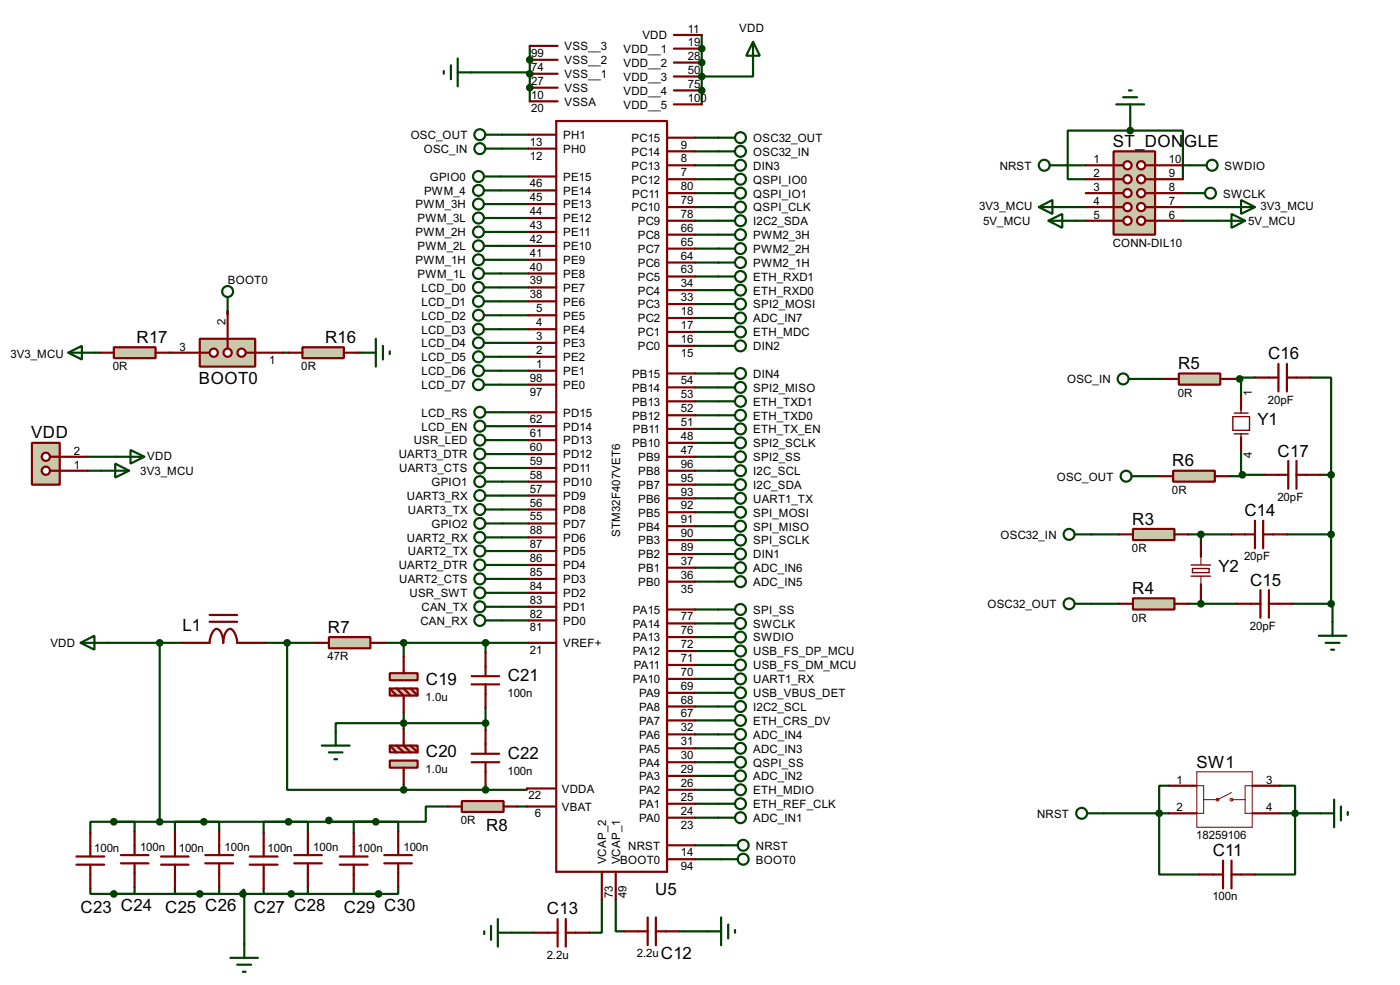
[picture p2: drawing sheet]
<svg xmlns="http://www.w3.org/2000/svg" width="256mm" height="180mm" viewBox="0 0 256 180" stroke-linecap="round" stroke-linejoin="round" font-family="sans-serif">
<g fill="none" stroke="#004000" stroke-width=".4">
<path d="M97.1 8.4v2.6M41.7 57v.5M17.6 64.6h.7M31 64.6h.6M51.9 64.6h1M65.6 64.6h.7M226.1 69.4h1M227.1 69.4h.3v3M229.9 69.1h-2.8v.3M240.1 69.1h3.8v17.8M227.4 82.6v4.3h.2M227.6 86.9v.3h-2.5"/>
<path d="M227.6 86.9h4.1M235.8 97.8h8.1M241.9 86.9h2M243.9 86.9v23.6M217.7 110.5h8.9M220 109.5v1M236.8 110.5h7.1M243.9 110.5h.2v3.3M127.3 157.3h4.8M127.3 154.7h4.8M202.2 148.9h12M214.2 143.8h-1.8v16.3h7.4"/>
<path d="M234.5 143.8h2.8v16.3h-7.4M234.5 148.9h7.4"/>
</g>
<circle cx="97.1" cy="11" r=".2" fill="#004000"/>
<path d="M97.1 11v2.5" fill="none" stroke="#004000" stroke-width=".4"/>
<circle cx="97.1" cy="13.5" r=".2" fill="#004000"/>
<path d="M97.1 13.5v2.6" fill="none" stroke="#004000" stroke-width=".4"/>
<circle cx="97.1" cy="16.1" r=".2" fill="#004000"/>
<path d="M97.1 16.1v2.5M128.6 6.4v2.5" fill="none" stroke="#004000" stroke-width=".4"/>
<circle cx="128.6" cy="8.9" r=".2" fill="#004000"/>
<path d="M128.6 8.9v2.6" fill="none" stroke="#004000" stroke-width=".4"/>
<circle cx="128.6" cy="11.5" r=".2" fill="#004000"/>
<path d="M128.6 11.5v2.5" fill="none" stroke="#004000" stroke-width=".4"/>
<circle cx="128.6" cy="14" r=".2" fill="#004000"/>
<path d="M128.6 14v2.6" fill="none" stroke="#004000" stroke-width=".4"/>
<circle cx="128.6" cy="16.6" r=".2" fill="#004000"/>
<g fill="none" stroke="#004000" stroke-width=".4">
<path d="M86.4 13.3h10.2l.5 .2M128.6 16.6v2.5M138 12.8v1.2h-9.4M91.7 32.3h5.1M91.7 34.9h5.1M91.7 37.4h5.1M91.7 39.9h5.1M92 24.7h4.8M92 27.2h4.8M127.3 25.2h4.3M127.3 27.7h4.3M127.3 30.3h4.3"/>
<path d="M127.3 32.8h4.3M127.3 35.4h4.3M127.3 37.9h4.3M195.4 30.3h3.5M195.4 37.9h3.5M207.1 23.9h9.6v8.9M207.1 23.9h-11.5v8.9h3.3M207.1 21.6v2.3M216.7 30.3h1.3M216.7 35.4h1M216.7 37.9h8.1M91.7 42.5h5.1"/>
<path d="M91.7 45h5.1M91.7 47.6h5.1M91.7 50.1h5.1M91.7 52.6h5.1M91.7 55.2h5.1M91.7 57.7h5.1M127.3 40.4h4.3M127.3 43h4.3M127.3 45.5h4.3M127.3 48.1h4.3M127.3 50.6h4.3M127.3 53.1h4.3"/>
<path d="M127.3 55.7h4.3M127.3 58.2h4.3M197.2 40.4h1.7M216.7 40.4h6.4M91.7 60.3h5.1M91.7 62.8h5.1M91.7 65.3h5.1M91.7 67.9h5.1M91.7 70.4h5.1M92 75.5h4.8M92 78h4.8M127.3 60.8h4.3"/>
<path d="M127.3 63.3h4.3M127.3 68.4h4.3M127.3 70.9h4.3M127.3 73.5h4.3M127.3 76h4.3M127.3 78.5h4.3M209.9 69.4h3.5M16.1 83.6h5.3M16.1 86.2h7.6M21.1 84.9l2.6 1.3-2.6 1.2zM92 80.6h4.8M92 83.1h4.8"/>
<path d="M92 85.7h4.8M92 88.2h4.8M92 90.7h4.8M92 93.3h4.8M92 95.8h4.8M92 98.4h4.8M127.3 81.1h4.3M127.3 83.6h4.3M127.3 86.2h4.3M127.3 88.7h4.3M127.3 91.2h4.3M127.3 93.8h4.3"/>
<path d="M127.3 96.3h4.3M127.3 98.9h4.3M200 97.8h5M210.4 87.2h2M217.7 97.8h7.9M220 97.8v1.6M19.9 117.7h13.4M29.3 117.7v32.7M48.6 117.7h9.1M52.6 117.7v26.9h21.4M70.4 117.7h26.4M74 117.7v2.5"/>
<path d="M89 117.7v1.7M92 100.9h4.8M92 103.4h4.8M92 106h4.8M92 108.5h4.8M92 111.1h4.8M92 113.6h4.8M127.3 101.4h4.3M127.3 103.9h4.3M127.3 106.5h4.3M127.3 111.6h4.3M127.3 114.1h4.3"/>
<path d="M127.3 116.6h4.3M127.3 119.2h4.3M200 110.5h5M74 130.4v3M89 132.4h-27.5v1.5M89 129.6v4.1M127.3 121.7h4.3M127.3 124.3h4.3M127.3 126.8h4.3M127.3 129.3h4.3M127.3 131.9h4.3M127.3 134.4h4.3"/>
<path d="M127.3 137h4.3M127.3 139.5h4.3M20.9 150.4h-4.3v2.1M20.9 150.4h3.8v1.8M20.9 150.4h32M40.2 152.2v-1.8h-8.1v2.1M52.9 150.4h-4.6v2.1M52.9 150.4h3.5v1.8M60.3 150.2v.2h8.6M60.3 150.2v.2h-7.4M68.9 150.4h-4.1v2.1M68.9 150.4h4.1v1.8"/>
<path d="M74 144.6h15M74 143.6v1M82.1 147.6h-4.1v2.8h-17.7v-.2M89 143.8v.8M94.8 147.6h1.8M96.6 144.3v.3h-7.6M127.3 142h4.3M127.3 144.6h4.3M127.3 147.1h4.3M127.3 149.7h4.3M132.1 157.3h3.1M199.2 148.9h3"/>
<path d="M241.9 148.9h2.5M244.4 146.4v5M245.7 147.6v2.6M246.9 148.6v.6M16.6 162.6v1h4.3M20.9 163.6h48.5M24.7 162.4v1.2h-3.8M40.2 162.4v1.2h-8.1v-1M44.5 163.6v-.7h.3v9.9M56.4 162.4v1.2h-8.1v-1M64.8 162.6v1h4.6M73 162.4v1.2h-3.6"/>
<path d="M93.8 170.7h4M110.3 164.6v6.1h-2.3M112.8 164.6v5.9h1.6M124.5 170.5h5.1"/>
<circle cx="136.1" cy="157.3" r="1"/>
<circle cx="198.1" cy="148.9" r="1"/>
</g>
<g fill="none" stroke="#800000" stroke-width=".18">
<path d="M220 101.9v1.5M220 105.5v1.5M219.3 141.3h10.1v10.1h-10.1zM219.3 143.8h1.2v5.1h-1.2M225.6 145.1l-2.5 1.3h-2.6M225.6 146.4h2.5M229.4 143.8h-1.3v5.1h1.3"/>
<circle cx="223.1" cy="146.4" r=".25"/>
<circle cx="225.6" cy="146.4" r=".25"/>
</g>
<g fill="none" stroke="#800000" stroke-width=".4">
<path d="M220 99.4v2.5M33.3 117.7h5.1a2.68 2.68 0 0 1 1.3-2.6 1.47 1.47 0 0 1 1 1.3l.2 1.3a2.33 2.33 0 0 1 1.3-2.6 2.68 2.68 0 0 1 1.3 2.6h5.1M38.4 113.8h5.1M38.4 112.6h5.1M220 107v2.5M214.2 143.8h5.1M214.2 148.9h5.1M224.1 157.5v5.1M225.6 157.5v5.1M229.4 143.8h5.1M229.4 148.9h5.1M219.8 160.1h4.3"/>
<path d="M225.6 160.1h4.3"/>
</g>
<g fill="#004000" stroke="#004000" stroke-width=".4">
<circle cx="212.3" cy="148.9" r=".5"/>
<circle cx="237.2" cy="148.9" r=".5"/>
</g>
<path d="M218.2 103.4h3.6M218.2 105.5h3.6M218.5 104.1h3v.7h-3z" fill="none" stroke="#800000" stroke-width=".25"/>
<path d="M207.6 96.8h7.6v2.1h-7.6z" fill="#c8c8aa" stroke="#800000" stroke-width=".4"/>
<path d="M205 97.8h2.6M215.2 97.8h2.5" fill="none" stroke="#800000" stroke-width=".4"/>
<path d="M207.6 109.5h7.6v2.1h-7.6z" fill="#c8c8aa" stroke="#800000" stroke-width=".4"/>
<g fill="none" stroke="#800000" stroke-width=".4">
<path d="M229.9 69.1h4.3M234.2 66.6v5.1M235.8 66.6v5.1M235.8 69.1h4.3M225.6 97.8h4.3M229.9 95.3v5.1M231.4 95.3v5.1M231.4 97.8h4.4M231.7 86.9h4.3M236 84.4v5.1M237.5 84.4v5.1M237.5 86.9h4.4"/>
<path d="M205 110.5h2.6M215.2 110.5h2.5M226.6 110.5h4.3M230.9 108v5.1M232.5 110.5h4.3M232.5 108v5.1"/>
</g>
<circle cx="220" cy="110.5" r=".5" fill="#004000" stroke="#004000" stroke-width=".4"/>
<path d="M216 68.4h7.6v2h-7.6z" fill="#c8c8aa" stroke="#800000" stroke-width=".4"/>
<path d="M213.4 69.4h2.6M223.6 69.4h2.5" fill="none" stroke="#800000" stroke-width=".4"/>
<path d="M214.9 86.2h7.7v2h-7.7z" fill="#c8c8aa" stroke="#800000" stroke-width=".4"/>
<path d="M227.4 72.4v2.6M212.4 87.2h2.5M222.6 87.2h2.5M227.4 80.1v2.5" fill="none" stroke="#800000" stroke-width=".4"/>
<g fill="#004000" stroke="#004000" stroke-width=".4">
<circle cx="227.6" cy="86.9" r=".5"/>
<circle cx="227.1" cy="69.4" r=".5"/>
<circle cx="243.8" cy="86.9" r=".5"/>
<circle cx="243.8" cy="97.8" r=".5"/>
<circle cx="243.8" cy="110.5" r=".5"/>
</g>
<path d="M225.9 76.3h3v2.5h-3zM226.1 75.6h2.6M226.1 79.4h2.6M227.4 75v.6M227.4 79.4v.7" fill="none" stroke="#800000" stroke-width=".25"/>
<g fill="none" stroke="#004000" stroke-width=".4">
<path d="M41.7 54.4v3.1M241.6 116.4h5.1M242.9 117.7h2.5M243.9 118.9h.5M244.1 113.8v2.6"/>
<circle cx="41.7" cy="53.4" r="1"/>
</g>
<path d="M55.4 63.6h7.6v2h-7.6z" fill="#c8c8aa" stroke="#800000" stroke-width=".4"/>
<path d="M52.9 64.6h2.5M63 64.6h2.6" fill="none" stroke="#800000" stroke-width=".4"/>
<path d="M66.3 64.6h2.6M68.9 62v5.1M70.2 63.3v2.5M71.4 64.3v.5" fill="none" stroke="#004000" stroke-width=".4"/>
<path d="M20.9 63.6h7.6v2h-7.6z" fill="#c8c8aa" stroke="#800000" stroke-width=".4"/>
<path d="M18.3 64.6h2.6M28.5 64.6h2.5" fill="none" stroke="#800000" stroke-width=".4"/>
<g fill="none" stroke="#004000" stroke-width=".4">
<path d="M12.5 64.6l2.5-1.3v2.5zM12.5 64.6h5.1M132.1 154.7h3.1"/>
<circle cx="136.1" cy="154.7" r="1"/>
</g>
<path d="M36.6 62h10.2v5.1h-10.2z" fill="#c8c8aa" stroke="#800000" stroke-width=".4"/>
<path d="M45 64.6h1.8" fill="none" stroke="#800000" stroke-width=".4"/>
<circle cx="44.2" cy="64.6" r=".75" fill="#feffff" stroke="#800000" stroke-width=".4"/>
<path d="M41.7 62v1.8" fill="none" stroke="#800000" stroke-width=".4"/>
<circle cx="41.7" cy="64.6" r=".75" fill="#feffff" stroke="#800000" stroke-width=".4"/>
<path d="M36.6 64.6h1.8" fill="none" stroke="#800000" stroke-width=".4"/>
<circle cx="39.1" cy="64.6" r=".75" fill="#feffff" stroke="#800000" stroke-width=".4"/>
<g fill="none" stroke="#800000" stroke-width=".4">
<path d="M97.1 16.1h5.1M97.1 18.6h5.1M97.1 13.5h5.1M97.1 11h5.1M97.1 8.4h5.1M123.5 6.4h5.1M123.5 8.9h5.1M123.5 11.5h5.1M123.5 14h5.1M123.5 16.6h5.1M123.5 19.1h5.1M96.8 39.9h5.1"/>
<path d="M96.8 37.4h5.1M96.8 34.9h5.1M96.8 32.3h5.1M96.8 27.2h5.1M96.8 24.7h5.1M122.2 22.2h-20.3v137.4h20.3v-137.2M122.2 37.9h5.1M122.2 35.4h5.1M122.2 32.8h5.1M122.2 30.3h5.1M122.2 27.7h5.1M122.2 25.2h5.1"/>
<path d="M41.7 57v5M96.8 45h5.1M96.8 42.5h5.1M96.8 57.7h5.1M96.8 55.2h5.1M96.8 52.6h5.1M96.8 50.1h5.1M96.8 47.6h5.1M122.2 58.2h5.1M122.2 55.7h5.1M122.2 53.1h5.1M122.2 50.6h5.1"/>
<path d="M122.2 48.1h5.1M122.2 45.5h5.1M122.2 43h5.1M122.2 40.4h5.1M31.6 64.6h5M46.8 64.6h5.1M96.8 78h5.1M96.8 75.5h5.1M96.8 70.4h5.1M96.8 67.9h5.1M96.8 65.3h5.1M96.8 62.8h5.1"/>
<path d="M96.8 60.3h5.1M122.2 78.5h5.1M122.2 76h5.1M122.2 73.5h5.1M122.2 70.9h5.1M122.2 68.4h5.1M122.2 63.3h5.1M122.2 60.8h5.1M96.8 88.2h5.1M96.8 85.7h5.1M96.8 83.1h5.1M96.8 80.6h5.1"/>
<path d="M96.8 98.4h5.1M96.8 95.8h5.1M96.8 93.3h5.1M96.8 90.7h5.1M122.2 81.1h5.1M122.2 98.9h5.1M122.2 96.3h5.1M122.2 93.8h5.1M122.2 91.2h5.1M122.2 88.7h5.1M122.2 86.2h5.1M122.2 83.6h5.1"/>
<path d="M96.8 113.6h5.1M96.8 111.1h5.1M96.8 108.5h5.1M96.8 106h5.1M96.8 103.4h5.1M96.8 100.9h5.1M96.8 117.7h5.1M122.2 119.2h5.1M122.2 116.6h5.1M122.2 114.1h5.1M122.2 111.6h5.1M122.2 106.5h5.1"/>
<path d="M122.2 103.9h5.1M122.2 101.4h5.1M122.2 124.3h5.1M122.2 121.7h5.1M122.2 139.5h5.1M122.2 137h5.1M122.2 134.4h5.1M122.2 131.9h5.1M122.2 129.3h5.1M122.2 126.8h5.1M96.6 147.6h5.1M96.6 144.3h5.1"/>
<path d="M110.3 159.6v5M112.8 159.6v5M122.2 157.3h5.1M122.2 154.7h5.1M122.2 149.7h5.1M122.2 147.1h5.1M122.2 144.6h5.1M122.2 142h5.1M97.8 170.7h4.4M102.2 168.2v5.1M103.7 168.2v5.1M103.7 170.7h4.3"/>
<path d="M114.4 170.5h4.3M118.7 167.9v5.1M120.2 167.9v5.1M120.2 170.5h4.3"/>
</g>
<g fill="#004000" stroke="#004000" stroke-width=".4">
<circle cx="97" cy="11" r=".5"/>
<circle cx="97" cy="13.5" r=".5"/>
<circle cx="97" cy="16.1" r=".5"/>
<circle cx="128.5" cy="8.9" r=".5"/>
<circle cx="128.5" cy="11.5" r=".5"/>
<circle cx="128.5" cy="14" r=".5"/>
<circle cx="128.5" cy="16.6" r=".5"/>
</g>
<g fill="none" stroke="#004000" stroke-width=".4">
<path d="M81.3 13v.5M82.6 12v2.5M83.9 13.3h2.5M83.9 10.7v5.1M138 7.7l1.2 2.5h-2.5zM138 7.7v5.1M21.4 83.6h5.1M23.9 82.4l2.6 1.2-2.6 1.3zM14.8 117.7l2.5-1.3v2.5zM14.8 117.7h5.1M88.7 170.5v.5M90 169.5v2.5"/>
<path d="M91.2 170.7h2.6M91.2 168.2v5.1M129.6 170.5h2.5M132.1 167.9v5.1M133.4 169.2v2.6M134.7 170.2v.5"/>
</g>
<g fill="#c8c8aa" stroke="#800000" stroke-width=".4">
<path d="M71.4 123.2h5.1v1.3h-5.1z"/>
<path d="M71.4 126h5.1v1.3h-5.1z"/>
</g>
<path d="M71.4 126l1.3 1.3M72.7 126l1.3 1.3v3.1M74 120.2v3M74 126l1.2 1.3M75.2 126l1.3 1.3" fill="none" stroke="#800000" stroke-width=".4"/>
<g fill="#c8c8aa" stroke="#800000" stroke-width=".4">
<path d="M71.4 139.2h5.1v1.3h-5.1z"/>
<path d="M71.4 136.5h5.1v1.2h-5.1z"/>
</g>
<path d="M71.4 136.5l1.3 1.2M72.7 136.5l1.3 1.2M74 133.4v3.1l1.2 1.2M75.2 136.5l1.3 1.2M74 140.5v3.1" fill="none" stroke="#800000" stroke-width=".4"/>
<path d="M60.3 116.6h7.6v2.1h-7.6z" fill="#c8c8aa" stroke="#800000" stroke-width=".4"/>
<path d="M57.7 117.7h2.6M67.9 117.7h2.5" fill="none" stroke="#800000" stroke-width=".4"/>
<g fill="#004000" stroke="#004000" stroke-width=".4">
<circle cx="88.9" cy="144.6" r=".5"/>
<circle cx="52.6" cy="117.7" r=".5"/>
<circle cx="88.9" cy="117.7" r=".5"/>
</g>
<path d="M59 136.5h5.1M60.3 137.7h2.5M61.3 139h.5M61.5 133.9v2.6" fill="none" stroke="#004000" stroke-width=".4"/>
<path d="M84.6 146.6h7.7v2h-7.7z" fill="#c8c8aa" stroke="#800000" stroke-width=".4"/>
<path d="M82.1 147.6h2.5M92.3 147.6h2.5" fill="none" stroke="#800000" stroke-width=".4"/>
<circle cx="220" cy="97.8" r=".5" fill="#004000" stroke="#004000" stroke-width=".4"/>
<g fill="none" stroke="#004000" stroke-width=".4">
<path d="M88.7 32.3h3M88.7 34.9h3M88.7 37.4h3M88.7 39.9h3M89 24.7h3M89 27.2h3M131.6 25.2h3.1M131.6 27.7h3.1M131.6 30.3h3.1M131.6 32.8h3.1M131.6 35.4h3.1M131.6 37.9h3.1"/>
<path d="M88.7 42.5h3M88.7 45h3M88.7 47.6h3M88.7 50.1h3M88.7 52.6h3M88.7 55.2h3M88.7 57.7h3M131.6 40.4h3.1M131.6 43h3.1M131.6 45.5h3.1M131.6 48.1h3.1M131.6 50.6h3.1"/>
<path d="M131.6 53.1h3.1M131.6 55.7h3.1M131.6 58.2h3.1M88.7 60.3h3M88.7 62.8h3M88.7 65.3h3M88.7 67.9h3M88.7 70.4h3M89 75.5h3M89 78h3M131.6 60.8h3.1M131.6 63.3h3.1"/>
<path d="M131.6 68.4h3.1M131.6 70.9h3.1M131.6 73.5h3.1M131.6 76h3.1M131.6 78.5h3.1M206.8 69.4h3.1M89 80.6h3M89 83.1h3M89 85.7h3M89 88.2h3M89 90.7h3M89 93.3h3"/>
<path d="M89 95.8h3M89 98.4h3M131.6 81.1h3.1M131.6 83.6h3.1M131.6 86.2h3.1M131.6 88.7h3.1M131.6 91.2h3.1M131.6 93.8h3.1M131.6 96.3h3.1M131.6 98.9h3.1M196.9 97.8h3.1M207.3 87.2h3.1"/>
<path d="M89 100.9h3M89 103.4h3M89 106h3M89 108.5h3M89 111.1h3M89 113.6h3M131.6 101.4h3.1M131.6 103.9h3.1M131.6 106.5h3.1M131.6 111.6h3.1M131.6 114.1h3.1M131.6 116.6h3.1"/>
<path d="M131.6 119.2h3.1M196.9 110.5h3.1M131.6 121.7h3.1M131.6 124.3h3.1M131.6 126.8h3.1M131.6 129.3h3.1M131.6 131.9h3.1M131.6 134.4h3.1M131.6 137h3.1M131.6 139.5h3.1M131.6 142h3.1M131.6 144.6h3.1"/>
<path d="M131.6 147.1h3.1M131.6 149.7h3.1"/>
<circle cx="87.6" cy="37.4" r="1"/>
<circle cx="87.6" cy="34.9" r="1"/>
<circle cx="87.6" cy="39.9" r="1"/>
<circle cx="87.6" cy="32.3" r="1"/>
<circle cx="87.9" cy="27.2" r="1"/>
<circle cx="87.9" cy="24.7" r="1"/>
<circle cx="135.6" cy="37.9" r="1"/>
<circle cx="135.6" cy="27.7" r="1"/>
<circle cx="135.6" cy="32.8" r="1"/>
<circle cx="135.6" cy="30.3" r="1"/>
<circle cx="135.6" cy="35.4" r="1"/>
<circle cx="135.6" cy="25.2" r="1"/>
<circle cx="87.6" cy="45" r="1"/>
<circle cx="87.6" cy="50.1" r="1"/>
<circle cx="87.6" cy="42.5" r="1"/>
<circle cx="87.6" cy="47.6" r="1"/>
<circle cx="87.6" cy="57.7" r="1"/>
<circle cx="87.6" cy="55.2" r="1"/>
<circle cx="87.6" cy="52.6" r="1"/>
<circle cx="135.6" cy="50.6" r="1"/>
<circle cx="135.6" cy="43" r="1"/>
<circle cx="135.6" cy="48.1" r="1"/>
<circle cx="135.6" cy="45.5" r="1"/>
<circle cx="135.6" cy="40.4" r="1"/>
<circle cx="135.6" cy="55.7" r="1"/>
<circle cx="135.6" cy="53.1" r="1"/>
<circle cx="135.6" cy="58.2" r="1"/>
<circle cx="87.6" cy="67.9" r="1"/>
<circle cx="87.6" cy="60.3" r="1"/>
<circle cx="87.6" cy="62.8" r="1"/>
<circle cx="87.6" cy="65.3" r="1"/>
<circle cx="87.6" cy="70.4" r="1"/>
<circle cx="87.9" cy="78" r="1"/>
<circle cx="87.9" cy="75.5" r="1"/>
<circle cx="135.6" cy="70.9" r="1"/>
<circle cx="135.6" cy="78.5" r="1"/>
<circle cx="135.6" cy="68.4" r="1"/>
<circle cx="135.6" cy="60.8" r="1"/>
<circle cx="135.6" cy="63.3" r="1"/>
<circle cx="135.6" cy="73.5" r="1"/>
<circle cx="135.6" cy="76" r="1"/>
<circle cx="205.7" cy="69.4" r="1"/>
<circle cx="87.9" cy="93.3" r="1"/>
<circle cx="87.9" cy="85.7" r="1"/>
<circle cx="87.9" cy="83.1" r="1"/>
<circle cx="87.9" cy="98.4" r="1"/>
<circle cx="87.9" cy="80.6" r="1"/>
<circle cx="87.9" cy="88.2" r="1"/>
<circle cx="87.9" cy="95.8" r="1"/>
<circle cx="87.9" cy="90.7" r="1"/>
<circle cx="135.6" cy="93.8" r="1"/>
<circle cx="135.6" cy="86.2" r="1"/>
<circle cx="135.6" cy="88.7" r="1"/>
<circle cx="135.6" cy="96.3" r="1"/>
<circle cx="135.6" cy="91.2" r="1"/>
<circle cx="135.6" cy="98.9" r="1"/>
<circle cx="135.6" cy="83.6" r="1"/>
<circle cx="135.6" cy="81.1" r="1"/>
<circle cx="195.8" cy="97.8" r="1"/>
<circle cx="206.3" cy="87.2" r="1"/>
<circle cx="87.9" cy="106" r="1"/>
<circle cx="87.9" cy="108.5" r="1"/>
<circle cx="87.9" cy="103.4" r="1"/>
<circle cx="87.9" cy="111.1" r="1"/>
<circle cx="87.9" cy="100.9" r="1"/>
<circle cx="87.9" cy="113.6" r="1"/>
<circle cx="135.6" cy="106.5" r="1"/>
<circle cx="135.6" cy="111.6" r="1"/>
<circle cx="135.6" cy="103.9" r="1"/>
<circle cx="135.6" cy="119.2" r="1"/>
<circle cx="135.6" cy="101.4" r="1"/>
<circle cx="135.6" cy="116.6" r="1"/>
<circle cx="135.6" cy="114.1" r="1"/>
<circle cx="195.8" cy="110.5" r="1"/>
<circle cx="135.6" cy="121.7" r="1"/>
<circle cx="135.6" cy="126.8" r="1"/>
<circle cx="135.6" cy="124.3" r="1"/>
<circle cx="135.6" cy="134.4" r="1"/>
<circle cx="135.6" cy="131.9" r="1"/>
<circle cx="135.6" cy="137" r="1"/>
<circle cx="135.6" cy="129.3" r="1"/>
<circle cx="135.6" cy="139.5" r="1"/>
<circle cx="135.6" cy="144.6" r="1"/>
<circle cx="135.6" cy="142" r="1"/>
<circle cx="135.6" cy="147.1" r="1"/>
<circle cx="135.6" cy="149.7" r="1"/>
</g>
<path d="M5.9 81.1h5.1v7.6h-5.1z" fill="#c8c8aa" stroke="#800000" stroke-width=".4"/>
<path d="M9.2 86.2h1.8" fill="none" stroke="#800000" stroke-width=".4"/>
<circle cx="8.4" cy="83.6" r=".75" fill="#feffff" stroke="#800000" stroke-width=".4"/>
<path d="M9.2 83.6h1.8" fill="none" stroke="#800000" stroke-width=".4"/>
<circle cx="8.4" cy="86.2" r=".75" fill="#feffff" stroke="#800000" stroke-width=".4"/>
<g fill="none" stroke="#800000" stroke-width=".4">
<path d="M11 86.2h5.1M11 83.6h5.1M89 119.4v4.4M86.4 123.8h5.1M86.4 125.3h5.1M86.4 138h5.1M86.4 139.5h5.1M89 125.3v4.3M89 133.7v4.3M89 139.5v4.3M14 156.8h5.1M14 158.3h5.1"/>
<path d="M16.6 152.5v4.3M16.6 158.3v4.3M22.2 156.5h5M22.2 158h5M24.7 152.2v4.3M24.7 158v4.4M29.5 156.8h5.1M29.5 158.3h5.1M32.1 152.5v4.3M32.1 158.3v4.3M37.6 156.5h5.1M37.6 158h5.1"/>
<path d="M40.2 152.2v4.3M40.2 158v4.4M45.8 156.8h5.1M45.8 158.3h5.1M48.3 152.5v4.3M48.3 158.3v4.3M53.9 156.5h5.1M53.9 158h5.1M56.4 152.2v4.3M56.4 158v4.4M62.3 156.8h5.1M62.3 158.3h5.1"/>
<path d="M64.8 152.5v4.3M64.8 158.3v4.3M70.4 156.5h5.1M70.4 158h5.1M73 152.2v4.3M73 158v4.4"/>
</g>
<g fill="#004000" stroke="#004000" stroke-width=".4">
<circle cx="88.9" cy="132.4" r=".5"/>
<circle cx="20.8" cy="150.4" r=".5"/>
<circle cx="37.3" cy="150.4" r=".5"/>
<circle cx="52.8" cy="150.4" r=".5"/>
<circle cx="68.8" cy="150.4" r=".5"/>
<circle cx="20.8" cy="163.6" r=".5"/>
<circle cx="36.6" cy="163.6" r=".5"/>
<circle cx="53.3" cy="163.6" r=".5"/>
<circle cx="69.3" cy="163.6" r=".5"/>
<circle cx="44.5" cy="163.6" r=".5"/>
<circle cx="60.2" cy="150.2" r=".5"/>
<circle cx="29.2" cy="150.4" r=".5"/>
<circle cx="29.2" cy="117.7" r=".5"/>
<circle cx="73.9" cy="132.4" r=".5"/>
<circle cx="73.9" cy="117.7" r=".5"/>
<circle cx="73.9" cy="144.6" r=".5"/>
</g>
<path d="M42.2 175.3h5.1M43.5 176.6h2.5M44.5 177.9h.5M44.8 172.8v2.5" fill="none" stroke="#004000" stroke-width=".4"/>
<path d="M204 27.7h7.6v15.3h-7.6z" fill="#c8c8aa" stroke="#800000" stroke-width=".4"/>
<path d="M204 30.3h1.8" fill="none" stroke="#800000" stroke-width=".4"/>
<circle cx="206.5" cy="30.3" r=".75" fill="#feffff" stroke="#800000" stroke-width=".4"/>
<path d="M204 32.8h1.8" fill="none" stroke="#800000" stroke-width=".4"/>
<circle cx="206.5" cy="32.8" r=".75" fill="#feffff" stroke="#800000" stroke-width=".4"/>
<path d="M204 35.4h1.8" fill="none" stroke="#800000" stroke-width=".4"/>
<circle cx="206.5" cy="35.4" r=".75" fill="#feffff" stroke="#800000" stroke-width=".4"/>
<path d="M204 37.9h1.8" fill="none" stroke="#800000" stroke-width=".4"/>
<circle cx="206.5" cy="37.9" r=".75" fill="#feffff" stroke="#800000" stroke-width=".4"/>
<path d="M209.9 30.3h1.7" fill="none" stroke="#800000" stroke-width=".4"/>
<circle cx="209" cy="30.3" r=".75" fill="#feffff" stroke="#800000" stroke-width=".4"/>
<path d="M209.9 32.8h1.7" fill="none" stroke="#800000" stroke-width=".4"/>
<circle cx="209" cy="32.8" r=".75" fill="#feffff" stroke="#800000" stroke-width=".4"/>
<path d="M209.9 35.4h1.7" fill="none" stroke="#800000" stroke-width=".4"/>
<circle cx="209" cy="35.4" r=".75" fill="#feffff" stroke="#800000" stroke-width=".4"/>
<path d="M209.9 37.9h1.7" fill="none" stroke="#800000" stroke-width=".4"/>
<circle cx="209" cy="37.9" r=".75" fill="#feffff" stroke="#800000" stroke-width=".4"/>
<path d="M204 40.4h1.8" fill="none" stroke="#800000" stroke-width=".4"/>
<circle cx="206.5" cy="40.4" r=".75" fill="#feffff" stroke="#800000" stroke-width=".4"/>
<path d="M209.9 40.4h1.7" fill="none" stroke="#800000" stroke-width=".4"/>
<circle cx="209" cy="40.4" r=".75" fill="#feffff" stroke="#800000" stroke-width=".4"/>
<path d="M198.9 30.3h5.1M198.9 32.8h5.1M198.9 35.4h5.1M198.9 37.9h5.1M211.6 30.3h5.1M211.6 32.8h5.1M211.6 35.4h5.1M211.6 37.9h5.1M198.9 40.4h5.1M211.6 40.4h5.1" fill="none" stroke="#800000" stroke-width=".4"/>
<g fill="none" stroke="#004000" stroke-width=".4">
<path d="M204.5 19.1h5.1M205.8 17.8h2.5M206.8 16.6h.5M207.1 19.1v2.5M190.3 37.9l2.5-1.3v2.6zM190.3 37.9h5.1M192.3 30.3h3.1M217.7 35.4h3.1M218 30.3h3M224.8 37.9h5.1M225.6 39.2l2.5 1.2-2.5 1.3zM227.4 36.6l2.5 1.3-2.5 1.3z"/>
<path d="M192.1 40.4l2.5-1.2v2.5zM192.1 40.4h5.1M223.1 40.4h5"/>
<circle cx="191.3" cy="30.3" r="1"/>
<circle cx="221.7" cy="35.4" r="1"/>
<circle cx="222" cy="30.3" r="1"/>
</g>
<circle cx="207" cy="23.9" r=".5" fill="#004000" stroke="#004000" stroke-width=".4"/>
<g font-size="3.5">
<text x="203.9" y="26.9">ST_DON</text>
<text x="216.9" y="26.9">GLE</text>
<text x="25" y="62.8">R17</text>
<text x="59.6" y="62.8">R16</text>
<text x="232.3" y="65.8">C16</text>
<text x="36.5" y="70.2">BOOT0</text>
<text x="215.8" y="67.6">R5</text>
<text x="230.4" y="77.8">Y1</text>
<text x="5.7" y="80.3">VDD</text>
<text x="234.1" y="83.6">C17</text>
<text x="214.8" y="85.4">R6</text>
<text x="228" y="94.5">C14</text>
<text x="207.4" y="96">R3</text>
<text x="223.2" y="104.7">Y2</text>
<text x="229" y="107.2">C15</text>
<text x="207.4" y="108.7">R4</text>
<text x="33.4" y="115.6">L1</text>
<text x="60.1" y="115.8">R7</text>
<text x="78" y="125.4">C19</text>
<text x="93" y="124.7">C21</text>
<text x="78" y="138.6">C20</text>
<text x="93" y="138.9">C22</text>
<text x="219.2" y="140.6">SW1</text>
<text x="89.1" y="152.2">R8</text>
<text x="222.2" y="156.7">C11</text>
<text x="14.8" y="167.1">C23 C24 C25 C26</text>
<text x="46.5" y="167.1">C27 C28</text>
<text x="63" y="167.1">C29 C30</text>
<text x="100.2" y="167.4">C13</text>
<text x="120" y="163.8">U5</text>
<text x="121.1" y="175.5">C12</text>
</g>
<g font-size="2.4">
<text x="126" y="6">11</text>
<text x="135.4" y="5.9">VDD</text>
<text x="97.3" y="10.4">99</text>
<text x="103.4" y="11.8">VSS__2</text>
<text x="103.4" y="9.2">VSS__3</text>
<text x="114.2" y="9.7">VDD__1</text>
<text x="117.7" y="7.2">VDD</text>
<text x="126" y="8.5">19</text>
<text x="126" y="11.1">28</text>
<text x="97.3" y="15.5">27</text>
<text x="97.3" y="13">74</text>
<text x="103.4" y="16.9">VSS</text>
<text x="103.4" y="14.3">VSS__1</text>
<text x="114.2" y="12.3">VDD__2</text>
<text x="114.2" y="14.8">VDD__3</text>
<text x="114.2" y="17.3">VDD__4</text>
<text x="126" y="13.6">50</text>
<text x="126" y="16.2">75</text>
<text x="97.3" y="18">10</text>
<text x="97.3" y="20.6">20</text>
<text x="103.4" y="19.4">VSSA</text>
<text x="114.2" y="19.9">VDD__5</text>
<text x="126" y="18.7">100</text>
<text x="75.2" y="25.4">OSC_OUT</text>
<text x="77.6" y="28">OSC_IN</text>
<text x="97.1" y="29.2">12</text>
<text x="97.1" y="26.6">13</text>
<text x="103.2" y="28">PH0</text>
<text x="103.2" y="25.4">PH1</text>
<text x="115.7" y="28.5">PC14</text>
<text x="115.7" y="26">PC15</text>
<text x="124.8" y="29.7">8</text>
<text x="124.8" y="27.2">9</text>
<text x="138" y="26">OSC32_OUT</text>
<text x="138" y="28.5">OSC32_IN</text>
<text x="200.3" y="29.8">1</text>
<text x="214.2" y="29.8">10</text>
<text x="77.7" y="35.6">PWM_4</text>
<text x="78.7" y="33.1">GPIO0</text>
<text x="97.1" y="34.3">46</text>
<text x="103.2" y="35.6">PE14</text>
<text x="103.2" y="33.1">PE15</text>
<text x="115.7" y="33.6">PC12</text>
<text x="115.7" y="31">PC13</text>
<text x="124.8" y="34.8">80</text>
<text x="124.8" y="32.3">7</text>
<text x="138" y="31">DIN3</text>
<text x="138" y="33.6">QSPI_IO0</text>
<text x="183.1" y="31">NRST</text>
<text x="200.3" y="32.4">2</text>
<text x="200.3" y="34.9">3</text>
<text x="214.2" y="32.4">9</text>
<text x="214.2" y="34.9">8</text>
<text x="224.3" y="31">SWDIO</text>
<text x="76.1" y="38.1">PWM_3H</text>
<text x="76.5" y="40.7">PWM_3L</text>
<text x="97.1" y="41.9">43</text>
<text x="97.1" y="39.3">44</text>
<text x="97.1" y="36.9">45</text>
<text x="103.2" y="40.7">PE12</text>
<text x="103.2" y="38.1">PE13</text>
<text x="115.7" y="38.7">PC10</text>
<text x="115.8" y="36.2">PC11</text>
<text x="116.8" y="41.2">PC9</text>
<text x="124.8" y="39.9">78</text>
<text x="124.8" y="37.4">79</text>
<text x="138" y="36.2">QSPI_IO1</text>
<text x="138" y="38.7">QSPI_CLK</text>
<text x="138" y="41.2">I2C2_SDA</text>
<text x="179.4" y="38.4">3V3_MCU</text>
<text x="180.1" y="41.2">5V_MCU</text>
<text x="200.3" y="37.5">4</text>
<text x="200.3" y="40">5</text>
<text x="214.2" y="37.5">7</text>
<text x="214.2" y="40">6</text>
<text x="224.1" y="36.2">SWCLK</text>
<text x="228.7" y="41.2">5V_MCU</text>
<text x="230.9" y="38.4">3V3_MCU</text>
<text x="76.1" y="43.3">PWM_2H</text>
<text x="76.5" y="45.8">PWM_2L</text>
<text x="97.1" y="47">41</text>
<text x="97.1" y="44.4">42</text>
<text x="103.2" y="45.8">PE10</text>
<text x="103.2" y="43.3">PE11</text>
<text x="116.8" y="46.3">PC7</text>
<text x="116.8" y="43.7">PC8</text>
<text x="124.8" y="47.5">64</text>
<text x="124.8" y="45">65</text>
<text x="124.8" y="42.4">66</text>
<text x="138" y="43.7">PWM2_3H</text>
<text x="138" y="46.3">PWM2_2H</text>
<text x="203.8" y="45.2">CONN-DIL10</text>
<text x="41.7" y="51.9">BOOT0</text>
<text x="76.1" y="48.3">PWM_1H</text>
<text x="76.5" y="50.8">PWM_1L</text>
<text x="77.2" y="53.4">LCD_D0</text>
<text x="97.1" y="52.1">39</text>
<text x="97.1" y="49.6">40</text>
<text x="103.2" y="53.4">PE7</text>
<text x="103.2" y="50.8">PE8</text>
<text x="103.2" y="48.3">PE9</text>
<text x="116.8" y="53.9">PC4</text>
<text x="116.8" y="51.4">PC5</text>
<text x="116.8" y="48.9">PC6</text>
<text x="124.8" y="52.6">34</text>
<text x="124.8" y="50.1">63</text>
<text x="138" y="48.9">PWM2_1H</text>
<text x="138" y="51.4">ETH_RXD1</text>
<text x="138" y="53.9">ETH_RXD0</text>
<text x="41.3" y="59.5" transform="rotate(-90 41.3 59.5)">2</text>
<text x="77.2" y="56">LCD_D1</text>
<text x="77.2" y="58.5">LCD_D2</text>
<text x="97.1" y="54.6">38</text>
<text x="98.2" y="59.7">4</text>
<text x="98.2" y="57.1">5</text>
<text x="103.2" y="58.5">PE5</text>
<text x="103.2" y="56">PE6</text>
<text x="116.8" y="59">PC2</text>
<text x="116.8" y="56.4">PC3</text>
<text x="124.8" y="57.7">18</text>
<text x="124.8" y="55.1">33</text>
<text x="138" y="56.4">SPI2_MOSI</text>
<text x="138" y="59">ADC_IN7</text>
<text x="1.9" y="65.6">3V3_MCU</text>
<text x="32.9" y="64.2">3</text>
<text x="77.2" y="61">LCD_D3</text>
<text x="77.2" y="63.5">LCD_D4</text>
<text x="98.2" y="64.8">2</text>
<text x="98.2" y="62.3">3</text>
<text x="103.2" y="63.5">PE3</text>
<text x="103.2" y="61">PE4</text>
<text x="116.8" y="64.1">PC0</text>
<text x="116.8" y="61.6">PC1</text>
<text x="124.8" y="65.3">15</text>
<text x="124.8" y="62.8">16</text>
<text x="124.8" y="60.2">17</text>
<text x="138" y="61.6">ETH_MDC</text>
<text x="138" y="64.1">DIN2</text>
<text x="20.7" y="67.7">0R</text>
<text x="49.3" y="66.6">1</text>
<text x="55.2" y="67.7">0R</text>
<text x="77.2" y="66.1">LCD_D5</text>
<text x="77.2" y="68.7">LCD_D6</text>
<text x="77.2" y="71.2">LCD_D7</text>
<text x="97.1" y="69.8">98</text>
<text x="98.2" y="67.3">1</text>
<text x="103.2" y="71.2">PE0</text>
<text x="103.2" y="68.7">PE1</text>
<text x="103.2" y="66.1">PE2</text>
<text x="115.8" y="71.7">PB14</text>
<text x="115.8" y="69.1">PB15</text>
<text x="124.8" y="70.4">54</text>
<text x="138" y="69.1">DIN4</text>
<text x="138" y="71.7">SPI2_MISO</text>
<text x="195.5" y="70.2">OSC_IN</text>
<text x="77.2" y="76.2">LCD_RS</text>
<text x="97.1" y="77.5">62</text>
<text x="97.1" y="72.4">97</text>
<text x="103.2" y="76.2">PD15</text>
<text x="115.8" y="76.8">PB12</text>
<text x="115.8" y="74.3">PB13</text>
<text x="124.8" y="78">51</text>
<text x="124.8" y="75.5">52</text>
<text x="124.8" y="72.9">53</text>
<text x="138" y="74.3">ETH_TXD1</text>
<text x="138" y="76.8">ETH_TXD0</text>
<text x="215.8" y="72.6">0R</text>
<text x="229.4" y="72.4" transform="rotate(-90 229.4 72.4)">1</text>
<text x="232.3" y="73.9">20pF</text>
<text x="13.5" y="83.2">2</text>
<text x="73" y="83.9">UART3_DTR</text>
<text x="75.8" y="81.4">USR_LED</text>
<text x="77.2" y="78.8">LCD_EN</text>
<text x="97.1" y="82.5">60</text>
<text x="97.1" y="80">61</text>
<text x="103.2" y="83.9">PD12</text>
<text x="103.2" y="81.4">PD13</text>
<text x="103.2" y="78.8">PD14</text>
<text x="115.8" y="81.8">PB10</text>
<text x="115.9" y="79.3">PB11</text>
<text x="124.8" y="83.1">47</text>
<text x="124.8" y="80.5">48</text>
<text x="138" y="79.3">ETH_TX_EN</text>
<text x="138" y="81.8">SPI2_SCLK</text>
<text x="229.3" y="83.7" transform="rotate(-90 229.3 83.7)">4</text>
<text x="13.5" y="85.7">1</text>
<text x="25.7" y="87">3V3_MCU</text>
<text x="27" y="84.2">VDD</text>
<text x="73.1" y="86.4">UART3_CTS</text>
<text x="79" y="88.9">GPIO1</text>
<text x="97.1" y="87.7">58</text>
<text x="97.1" y="85.1">59</text>
<text x="103.2" y="88.9">PD10</text>
<text x="103.2" y="86.4">PD11</text>
<text x="116.9" y="89.5">PB7</text>
<text x="116.9" y="87">PB8</text>
<text x="116.9" y="84.4">PB9</text>
<text x="124.8" y="88.2">95</text>
<text x="124.8" y="85.6">96</text>
<text x="138" y="84.4">SPI2_SS</text>
<text x="138" y="87">I2C_SCL</text>
<text x="138" y="89.5">I2C_SDA</text>
<text x="193.6" y="88">OSC_OUT</text>
<text x="74.5" y="91.5">UART3_RX</text>
<text x="74.7" y="94.1">UART3_TX</text>
<text x="97.1" y="90.2">57</text>
<text x="97.1" y="95.2">55</text>
<text x="97.1" y="92.7">56</text>
<text x="103.2" y="94.1">PD8</text>
<text x="103.2" y="91.5">PD9</text>
<text x="116.9" y="94.5">PB5</text>
<text x="116.9" y="92">PB6</text>
<text x="124.8" y="95.8">91</text>
<text x="124.8" y="93.2">92</text>
<text x="124.8" y="90.7">93</text>
<text x="138" y="92">UART1_TX</text>
<text x="138" y="94.5">SPI_MOSI</text>
<text x="214.7" y="90.4">0R</text>
<text x="234" y="91.7">20pF</text>
<text x="74.5" y="99.2">UART2_RX</text>
<text x="74.7" y="101.7">UART2_TX</text>
<text x="79" y="96.6">GPIO2</text>
<text x="97.1" y="100.4">87</text>
<text x="97.1" y="97.8">88</text>
<text x="103.2" y="101.7">PD5</text>
<text x="103.2" y="99.2">PD6</text>
<text x="103.2" y="96.6">PD7</text>
<text x="113.6" y="98.3" transform="rotate(-90 113.6 98.3)">STM32F407VET6</text>
<text x="116.9" y="99.7">PB3</text>
<text x="116.9" y="97.1">PB4</text>
<text x="124.8" y="100.9">89</text>
<text x="124.8" y="98.3">90</text>
<text x="138" y="97.1">SPI_MISO</text>
<text x="138" y="99.7">SPI_SCLK</text>
<text x="183.3" y="98.6">OSC32_IN</text>
<text x="207.4" y="101.1">0R</text>
<text x="73" y="104.2">UART2_DTR</text>
<text x="73.1" y="106.8">UART2_CTS</text>
<text x="97.1" y="107.9">84</text>
<text x="97.1" y="105.4">85</text>
<text x="97.1" y="102.9">86</text>
<text x="103.2" y="106.8">PD3</text>
<text x="103.2" y="104.2">PD4</text>
<text x="116.9" y="107.3">PB0</text>
<text x="116.9" y="104.7">PB1</text>
<text x="116.9" y="102.2">PB2</text>
<text x="124.8" y="105.9">36</text>
<text x="124.8" y="103.4">37</text>
<text x="138" y="102.2">DIN1</text>
<text x="138" y="104.7">ADC_IN6</text>
<text x="138" y="107.3">ADC_IN5</text>
<text x="227.9" y="102.6">20pF</text>
<text x="75" y="109.3">USR_SWT</text>
<text x="77.2" y="111.9">CAN_TX</text>
<text x="97.1" y="113.1">82</text>
<text x="97.1" y="110.5">83</text>
<text x="103.2" y="111.9">PD1</text>
<text x="103.2" y="109.3">PD2</text>
<text x="115.9" y="112.4">PA15</text>
<text x="124.8" y="113.6">77</text>
<text x="124.8" y="108.5">35</text>
<text x="138" y="112.4">SPI_SS</text>
<text x="180.9" y="111.3">OSC32_OUT</text>
<text x="207.4" y="113.8">0R</text>
<text x="9.2" y="118.5">VDD</text>
<text x="77" y="114.4">CAN_RX</text>
<text x="97.1" y="115.6">81</text>
<text x="97.1" y="119.7">21</text>
<text x="103.2" y="114.4">PD0</text>
<text x="103.2" y="118.5">VREF+</text>
<text x="115.9" y="120">PA12</text>
<text x="115.9" y="117.4">PA13</text>
<text x="115.9" y="114.9">PA14</text>
<text x="124.8" y="118.6">72</text>
<text x="124.8" y="116.1">76</text>
<text x="138" y="114.9">SWCLK</text>
<text x="138" y="117.4">SWDIO</text>
<text x="138" y="120">USB_FS_DP_MCU</text>
<text x="229" y="115.3">20pF</text>
<text x="60" y="120.9">47R</text>
<text x="115.9" y="125.1">PA10</text>
<text x="116.1" y="122.5">PA11</text>
<text x="124.8" y="123.7">70</text>
<text x="124.8" y="121.2">71</text>
<text x="138" y="122.5">USB_FS_DM_MCU</text>
<text x="138" y="125.1">UART1_RX</text>
<text x="78" y="128.3">1.0u</text>
<text x="93" y="127.6">100n</text>
<text x="117.1" y="130.1">PA8</text>
<text x="117.1" y="127.6">PA9</text>
<text x="124.8" y="126.3">69</text>
<text x="124.8" y="131.3">67</text>
<text x="124.8" y="128.8">68</text>
<text x="138" y="127.6">USB_VBUS_DET</text>
<text x="138" y="130.1">I2C2_SCL</text>
<text x="117.1" y="137.8">PA5</text>
<text x="117.1" y="135.2">PA6</text>
<text x="117.1" y="132.7">PA7</text>
<text x="124.8" y="136.4">31</text>
<text x="124.8" y="133.9">32</text>
<text x="138" y="132.7">ETH_CRS_DV</text>
<text x="138" y="135.2">ADC_IN4</text>
<text x="138" y="137.8">ADC_IN3</text>
<text x="78" y="141.6">1.0u</text>
<text x="93" y="141.8">100n</text>
<text x="117.1" y="142.8">PA3</text>
<text x="117.1" y="140.3">PA4</text>
<text x="124.8" y="141.5">29</text>
<text x="124.8" y="139">30</text>
<text x="138" y="140.3">QSPI_SS</text>
<text x="138" y="142.8">ADC_IN2</text>
<text x="215.5" y="143.4">1</text>
<text x="232" y="143.4">3</text>
<text x="96.8" y="146.3">22</text>
<text x="98" y="149.6">6</text>
<text x="102.9" y="148.4">VBAT</text>
<text x="102.9" y="145.1">VDDA</text>
<text x="117.1" y="147.9">PA1</text>
<text x="117.1" y="145.4">PA2</text>
<text x="124.8" y="149.1">24</text>
<text x="124.8" y="146.6">25</text>
<text x="124.8" y="144">26</text>
<text x="138" y="145.4">ETH_MDIO</text>
<text x="138" y="147.9">ETH_REF_CLK</text>
<text x="190" y="149.7">NRST</text>
<text x="215.5" y="148.5">2</text>
<text x="232" y="148.5">4</text>
<text x="25.7" y="155.8">100n</text>
<text x="41.2" y="155.8">100n</text>
<text x="57.4" y="155.8">100n</text>
<text x="73.9" y="155.8">100n</text>
<text x="84.4" y="150.8">0R</text>
<text x="115.1" y="155.5">NRST</text>
<text x="117.1" y="150.5">PA0</text>
<text x="124.8" y="151.7">23</text>
<text x="138" y="150.5">ADC_IN1</text>
<text x="138.5" y="155.5">NRST</text>
<text x="219.2" y="153.5">18259106</text>
<text x="17.3" y="156">100n</text>
<text x="32.8" y="156">100n</text>
<text x="49" y="156">100n</text>
<text x="65.5" y="156">100n</text>
<text x="111.1" y="158.2" transform="rotate(-90 111.1 158.2)">VCAP_2</text>
<text x="113.6" y="158.2" transform="rotate(-90 113.6 158.2)">VCAP_1</text>
<text x="113.6" y="158.1">BOOT0</text>
<text x="124.8" y="159.3">94</text>
<text x="124.8" y="156.7">14</text>
<text x="138.5" y="158.1">BOOT0</text>
<text x="112.3" y="164.4" transform="rotate(-90 112.3 164.4)">73</text>
<text x="114.8" y="164.4" transform="rotate(-90 114.8 164.4)">49</text>
<text x="222.1" y="164.8">100n</text>
<text x="100.2" y="175.5">2.2u</text>
<text x="116.7" y="175.2">2.2u</text>
</g>
</svg>
